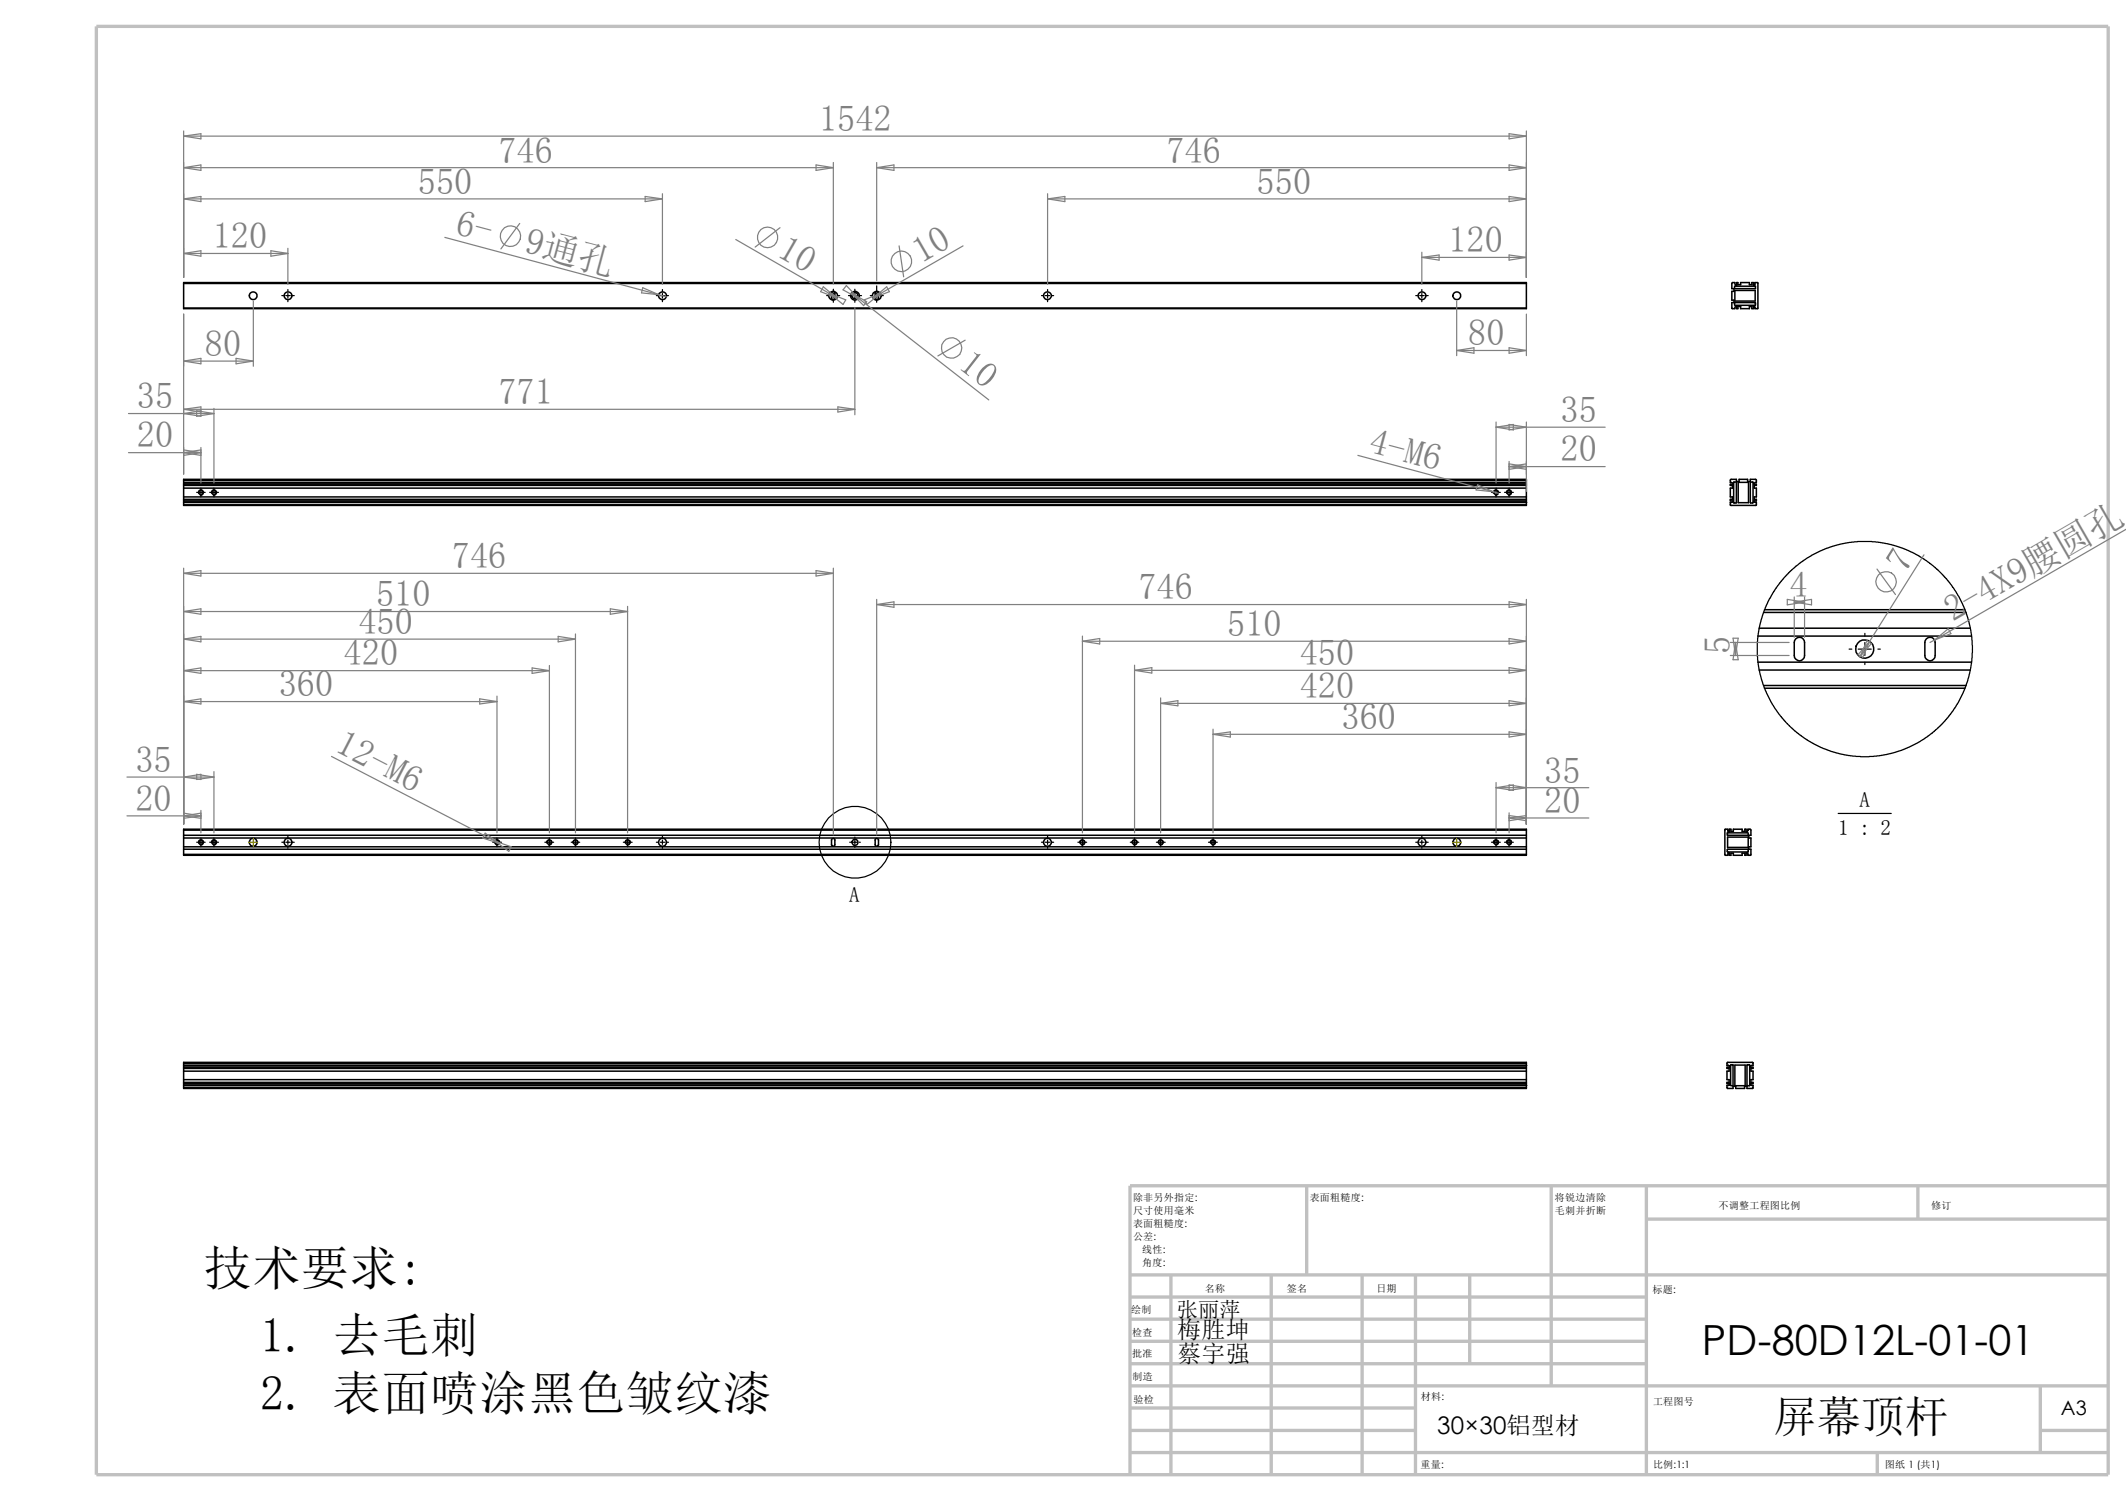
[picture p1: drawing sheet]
<svg xmlns="http://www.w3.org/2000/svg" width="297mm" height="210mm" viewBox="0 0 297 210" stroke-linecap="round" stroke-linejoin="round" font-family="sans-serif">
<g fill="none" stroke="#c0c0c0" stroke-width=".47">
<path d="M13.5 3.7h281v202.2h-281zM157.9 178h136.6M163.6 178v27.9M177.6 178v27.9M182.5 165.6v12.4M190.3 178v27.9M197.7 178v27.9M205.3 178v12.4M216.7 165.6v27.9M230 170.2h64.5M230 165.6v40.3M267.9 165.6v4.6"/>
<path d="M294.5 165.6h-136.6v40.3M157.9 181.1h72.1M157.9 184.2h72.1M157.9 187.3h72.1M157.9 190.4h72.1M157.9 199.7h39.8M157.9 193.5h136.6M157.9 196.6h39.8M285 199.7h9.5M285 193.5v9.3M157.9 202.8h136.6M262.3 202.8v3.1"/>
</g>
<g fill="none" stroke="#000" stroke-width=".21">
<path d="M25.7 39.6v-.1h187.5v.1M25.7 39.6v3.4M25.7 39.6h187.5M213.2 39.6v3.4M242.4 39.7v-.2h-.5v.8h.3v.4h-.3v1.2h.3v.3h-.3v.9h.5v-.2M242.4 40h2.8v.3h-2.8M242.4 39.7v.1h.2v-.3h.2v.3h.4v-.3h1.2v.3h.3v-.3h.2v.3h.2v-.1M245.2 39.7v-.2h.4v3.6h-.4v-.2M25.7 43v.1h187.5v-.1M25.7 43h187.5M116.2 40.9l.2-.2 .2 .1v.8a.23 .23 0 0 1-.2 .2 .23 .23 0 0 1-.2-.2zM122.3 40.8l.2-.1 .2 .2v.7a.23 .23 0 0 1-.2 .2 .23 .23 0 0 1-.2-.2z"/>
<path d="M242.3 42.6l.1-.4 2.8 .1v.3h-2.8M242.3 40v.3M242.4 40.6h2.8v1.4h-2.8zM242.4 42.9v-.1h.2v.3h.2v-.3h.4v.3h1.2v-.3h.3v.3h.2v-.3h.2v.1M25.7 67.1v-.2h187.5v.2M25.7 70.5v.1h187.5v-.1M25.7 67.1h187.5M25.7 67.1v.3h187.5v-.3M25.7 67.4h187.5v2.7h-187.5zM25.7 67.6h187.5M25.7 67.8h187.5M25.7 68.2h187.5"/>
<path d="M25.7 69.4h187.5M25.7 69.7h187.5M25.7 69.9h187.5M25.7 70.5h187.5M25.7 67.4h187.5M213.2 70.1v.4M213.3 70.1h-187.6v.4M241.9 67.4h-.2l.1-.5h.8v.3h.4v-.3h1.1v.3h.4v-.3h.8l.1 .5h-.2M241.9 70.1h-.2l.1 .5h3.5l.1-.5h-.2M241.9 67.4h.2v.2h-.4v.2h.3v.4h-.3v1.2h.3v.3h-.3v.2h.4v.2h-.2M242.5 67.3l-.3 .1v2.8h.4v-2.8M242.8 67.4h1.5v2.8h-1.5z"/>
<path d="M244.6 67.3l.3 .1v2.8h-.4v-2.8M245.2 67.4h-.2v.2h.4v.2h-.3v.4h.3v1.2h-.3v.3h.3v.2h-.4v.2h.2M245.6 88.8h29.8M245.6 92.5h29.8M245.7 87.7h29.6M245.7 93.6h29.6M246.4 85.5h28.3M246.4 95.7h28.3M246.5 85.1h28M246.5 96.1h28M250.9 89.2a.71 .71 0 0 1 .8-.2 .71 .71 0 0 1 .4 .7v1.8a.72 .72 0 0 1-.7 .8 .72 .72 0 0 1-.7-.8v-1.8zM269.1 89.2a.71 .71 0 0 1 .8-.2 .71 .71 0 0 1 .4 .7v1.8a.72 .72 0 0 1-.7 .8 .72 .72 0 0 1-.7-.8v-1.8z"/>
<path d="M25.7 115.9v-.1h187.5v.1M25.7 119.3v.1h187.5v-.1M25.7 115.9v3.4M25.7 115.9h187.5M25.7 116.6h187.5M25.7 117h187.5M25.7 118.2h187.5M25.7 118.6h187.5M25.7 119.3h187.5M116.2 117.2l.2-.1h.2v.8a.23 .23 0 0 1-.2 .3 .23 .23 0 0 1-.2-.3zM122.3 117.1h.2l.2 .1v.7a.23 .23 0 0 1-.2 .3 .23 .23 0 0 1-.2-.3zM213.2 115.9v3.4"/>
<path d="M241.3 118.6h2.9v.4h-2.9zM241.3 116.9h2.9v1.4h-2.9zM241.4 116v.2h.2v-.4h.2v.3h.3v-.3h1.3v.3h.4v-.3h.1v.4h.2l.1-.2M241.4 116v-.2h-.4v3.6h.4v-.1M241.4 116h.1M241.4 119.2v-.1h.2v.3h.2v-.3h.3v.3h1.3v-.3h.4v.3h.1v-.3h.2l.1 .2M244.2 116v-.2l.4 .1v.7h-.3v.4h.3v1.2h-.3v.4h.3v.8h-.4v-.1M244.2 116.3h-2.9v.3h2.9M244.2 119.3h.1M244.2 116h.1M244.2 116.3v.3M25.7 148.5v-.2h187.5v.2"/>
<path d="M25.7 151.8v.2h187.5v-.2M25.7 148.5v.3h187.6M25.7 148.8h187.5v2.7h-187.5zM25.7 148.5h187.5M25.7 149h187.5M25.7 149.2h187.5M25.7 150.7h187.5M25.7 149.6h187.5M25.7 151.1h187.5M25.7 151.3h187.5M25.7 151.8h187.5M213.2 148.5v.3"/>
<path d="M213.2 151.6v.2M213.3 151.6h-187.6v.2M241.4 148.8h.2v.2h-.3v.2h.3v.4h-.3v1.1h.3v.4h-.3v.2h.3v.2l-.2 .1M241.5 151.6h-.2v.4h.8v-.3h.4v.3h1.2v-.3h.4v.3h.8v-.4h-.2M241.5 148.8h-.2v-.5h3.6v.5h-.2M241.8 151.6v-2.9h.3v2.9M241.8 151.6h.3M242.4 148.7h1.4v2.9h-1.4zM244.1 148.7h.3v2.9h-.3zM244.7 148.8h-.1v.2h.3v.2h-.3v.4h.3v1.1h-.3v.4h.3v.2h-.3v.2h.1"/>
<circle cx="35.4" cy="41.3" r=".54"/>
<circle cx="40.2" cy="41.3" r=".54"/>
<circle cx="92.6" cy="41.3" r=".54"/>
<circle cx="116.4" cy="41.3" r=".61"/>
<circle cx="119.4" cy="41.3" r=".44"/>
<circle cx="119.5" cy="41.3" r=".61"/>
<circle cx="122.5" cy="41.3" r=".61"/>
<circle cx="146.3" cy="41.3" r=".55"/>
<circle cx="198.6" cy="41.3" r=".54"/>
<circle cx="203.5" cy="41.3" r=".55"/>
<circle cx="28.1" cy="68.8" r=".32"/>
<circle cx="29.9" cy="68.8" r=".32"/>
<circle cx="209" cy="68.8" r=".31"/>
<circle cx="210.8" cy="68.8" r=".31"/>
<circle cx="260.5" cy="90.6" r="1.28"/>
<circle cx="28.1" cy="117.6" r=".3"/>
<circle cx="29.9" cy="117.6" r=".3"/>
<circle cx="35.4" cy="117.6" r=".55"/>
<circle cx="40.2" cy="117.6" r=".55"/>
<circle cx="69.4" cy="117.6" r=".3"/>
<circle cx="76.7" cy="117.6" r=".32"/>
<circle cx="80.4" cy="117.6" r=".3"/>
<circle cx="87.7" cy="117.6" r=".3"/>
<circle cx="92.5" cy="117.6" r=".55"/>
<circle cx="119.4" cy="117.6" r=".43"/>
<circle cx="146.3" cy="117.6" r=".56"/>
<circle cx="151.2" cy="117.6" r=".32"/>
<circle cx="158.5" cy="117.6" r=".3"/>
<circle cx="162.1" cy="117.6" r=".3"/>
<circle cx="169.4" cy="117.6" r=".32"/>
<circle cx="198.6" cy="117.6" r=".55"/>
<circle cx="203.5" cy="117.6" r=".56"/>
<circle cx="209" cy="117.6" r=".3"/>
<circle cx="210.8" cy="117.6" r=".3"/>
</g>
<g fill="none" stroke="#000" stroke-width=".17">
<path d="M122.5 39.9v.8M39.4 41.3h.2M39.9 41.3h.7M40.2 40.4v.3M40.2 41v.6M40.2 41.9v.2M40.9 41.3h.2M91.7 41.3h.2M92.2 41.3h.6M92.5 40.4v.3M92.5 41v.6M92.5 41.9v.2"/>
<path d="M93.2 41.3h.2M115.5 41.3h.3M116.1 41.3h.6M116.4 40.4v.3M116.4 41v.6M116.4 41.9v.3M117 41.3h.3M118.5 41.3h.3M119.1 41.3h.7M119.4 40.4v.3M119.4 41v.6M119.4 41.9v.3"/>
<path d="M120.1 41.3h.3M121.6 41.3h.3M122.2 41.3h.6M122.5 41v.6M122.5 41.9v.3M123.1 41.3h.3M145.5 41.3h.2M146 41.3h.6M146.3 40.4v.3M146.3 41v.6M146.3 41.9v.2M146.9 41.3h.3"/>
<path d="M197.8 41.3h.2M198.3 41.3h.7M198.6 40.4v.3M198.6 41v.6M198.6 41.9v.2M199.3 41.3h.2M27.5 68.7h1.2M27.7 68.9a.37 .37 0 0 1 .4-.5 .37 .37 0 0 1 .4 .4 .37 .37 0 0 1-.5 .3M28.1 68.2v1.2M29.3 68.7h1.2M29.5 68.9a.37 .37 0 0 1 .4-.5 .37 .37 0 0 1 .4 .4 .37 .37 0 0 1-.5 .3M29.9 68.2v1.2"/>
<path d="M208.4 68.7h1.2M208.6 68.9a.37 .37 0 0 1 .3-.5 .37 .37 0 0 1 .4 .4 .37 .37 0 0 1-.4 .3M209 68.2v1.2M210.2 68.7h1.2M210.5 68.9a.37 .37 0 0 1 .3-.5 .37 .37 0 0 1 .4 .4 .37 .37 0 0 1-.5 .3M210.8 68.2v1.2M258.3 90.6h.4M259.6 90.6h1.8M260.5 88.4v.4M260.5 89.7v1.8M260.5 92.5v.3M262.3 90.6h.4"/>
<path d="M27.5 117.6h1.2M27.7 117.7a.37 .37 0 0 1 .4-.4 .37 .37 0 0 1 .4 .4 .37 .37 0 0 1-.5 .3M28.1 117v1.2M29.3 117.6h1.2M29.5 117.7a.37 .37 0 0 1 .4-.4 .37 .37 0 0 1 .4 .4 .37 .37 0 0 1-.5 .3M29.9 117v1.2M39.4 117.6h.2M39.9 117.6h.7M40.2 116.8v.2M40.2 117.3v.6M40.2 118.2v.2M40.9 117.6h.2"/>
<path d="M68.8 117.6h1.3M69.1 117.7a.37 .37 0 0 1 .4-.4 .37 .37 0 0 1 .3 .4 .37 .37 0 0 1-.5 .3M69.4 117v1.2M76.1 117.6h1.2M76.4 117.7a.37 .37 0 0 1 .3-.4 .37 .37 0 0 1 .4 .4 .37 .37 0 0 1-.5 .3M76.8 117v1.2M79.8 117.6h1.2M80.1 117.7a.37 .37 0 0 1 .3-.4 .37 .37 0 0 1 .4 .4 .37 .37 0 0 1-.5 .3M80.4 117v1.2M87.1 117.6h1.2M87.3 117.7a.37 .37 0 0 1 .4-.4 .37 .37 0 0 1 .4 .4 .37 .37 0 0 1-.5 .3M87.7 117v1.2"/>
<path d="M91.7 117.6h.2M92.2 117.6h.6M92.5 116.8v.2M92.5 117.3v.6M92.5 118.2v.2M93.2 117.6h.2M118.7 117.6h.1M119.1 117.6h.7M119.4 116.9v.1M119.4 117.3v.6M119.4 118.2v.1M120.1 117.6h.1"/>
<path d="M145.5 117.6h.2M146 117.6h.6M146.3 116.8v.2M146.3 117.3v.6M146.3 118.2v.2M146.9 117.6h.3M150.6 117.6h1.2M150.8 117.7a.37 .37 0 0 1 .4-.4 .37 .37 0 0 1 .4 .4 .37 .37 0 0 1-.5 .3M151.2 117v1.2M157.9 117.6h1.2M158.2 117.7a.37 .37 0 0 1 .3-.4 .37 .37 0 0 1 .4 .4 .37 .37 0 0 1-.5 .3M158.5 117v1.2"/>
<path d="M161.5 117.6h1.3M161.8 117.7a.37 .37 0 0 1 .4-.4 .37 .37 0 0 1 .3 .4 .37 .37 0 0 1-.4 .3M162.1 117v1.2M168.8 117.6h1.3M169.1 117.7a.37 .37 0 0 1 .3-.4 .37 .37 0 0 1 .4 .4 .37 .37 0 0 1-.5 .3M169.5 117v1.2M197.8 117.6h.2M198.3 117.6h.7M198.6 116.8v.2M198.6 117.3v.6M198.6 118.2v.2M199.3 117.6h.2"/>
<path d="M208.4 117.6h1.2M208.6 117.7a.37 .37 0 0 1 .4-.4 .37 .37 0 0 1 .3 .3 .37 .37 0 0 1-.4 .4M209 117v1.2M210.2 117.6h1.2M210.5 117.7a.37 .37 0 0 1 .3-.4 .37 .37 0 0 1 .4 .4 .37 .37 0 0 1-.5 .3M210.8 117v1.2M256.8 113.6h7.4"/>
<circle cx="260.5" cy="90.6" r="15"/>
<circle cx="119.4" cy="117.6" r="5"/>
</g>
<g fill="none" stroke="#808080" stroke-width=".17">
<path d="M25.7 19l2.4-.3v.7zM25.7 18.3v20.4M25.7 19h187.5M210.8 18.7l2.4 .3-2.4 .4zM213.2 18.3v20.4M25.7 27.8h66.8M25.7 23.4h90.7M25.7 23.4l2.4-.4v.8zM25.7 27.8l2.4-.4v.8zM25.7 35.4l2.4-.4v.8zM25.7 35.4h14.5M37.8 35l2.4 .4-2.4 .4z"/>
<path d="M40.2 34.7v5M62.1 33.1l29.9 8M72.6 31.2l-2.6 3.6M90.1 27.4l2.4 .4-2.4 .4zM92.5 27.1v12.6M102.8 33.4l13.1 7.6M109 31.8l-3.5 2.7M114 23l2.4 .4-2.4 .4zM116.4 22.7v17M118.2 39.9l1.7 1.8-2.1-1.2zM122.5 23.4h90.7M122.5 23.4l2.4-.4v.8z"/>
<path d="M122.5 22.7v16.5M125.6 34.3l.6 4.4M134.5 34.3l-11.5 6.7M146.3 27.8l2.5-.4v.8zM146.3 27.8h66.9M146.3 27.1v12.6M198.6 35.9h14.6M198.6 35.2v4.5M198.6 35.9l2.4-.3v.7zM210.8 27.4l2.4 .4-2.4 .4zM210.8 23l2.4 .4-2.4 .4zM210.8 35.6l2.4 .3-2.4 .4z"/>
<path d="M17.9 57.7h12M25.7 50.4l2.4-.4v.8zM25.7 57.1l2.4-.3v1.3l-2.4-.4 2.4-.3M25.7 43.9v22.3M25.7 57.1h93.7M25.7 57.1l2.4 .4M25.7 50.4h9.7M27.5 57.4l2.4 .3-2.4 .4zM29.9 57v10.4M33 50l2.4 .4-2.4 .4zM35.4 42v9.1M89.8 40.2l2.2 .9-2.4-.2z"/>
<path d="M92 41.1l1.1 .3M115 40l1.9 1.6-2.3-.9zM115.9 41l2.3 .9-.4 .6zM115.9 41l1 .6M117.1 56.8l2.3 .3-2.3 .4zM119 40.9l.9 .8M119 40.9l2.1 1.2-.5 .6zM119.4 42.9v15M119.9 41.7l18.2 14.1M120.7 41.9l2.3-.9-1.9 1.5zM122 41.6l1.9-1.6 .3 .7zM123 41l-1 .6"/>
<path d="M134.8 47.5l-3.8 2.2M203.5 42v7.7M203.5 48.9h9.7M203.5 48.9l2.4-.3v.7zM209 59.6l2.4-.3v.7zM209 59.6h15.2M209 58.9v8.5M210.8 48.6l2.4 .3-2.4 .4zM210.8 59.3l2.4 .3-2.4 .4zM213.2 43.9v5.8M213.2 58.9v9.7M17.9 63.2h10.2"/>
<path d="M25.7 79.3v35.8M25.7 62.8l2.4 .4M28.1 62.5v4.9M28.1 62.8l-2.4 .4 2.4 .4M28.1 63.2l-2.4 .4M114 79.7l2.4 .4-2.4 .3zM116.4 79.3v37.3M189.7 63.6l18.9 5.1M206.4 67.7l2.2 1-2.4-.3zM208.6 68.7l.7 .2M210.8 64.4v3M210.8 65.2h13.4"/>
<path d="M210.8 65.2l2.4 .3M210.8 64.8l2.4 .4-2.4 .3M213.2 64.8l-2.4 .4M262.2 79.5l2.6 3.5M268.8 77.5l-9 14.2M297 73.9l-26.7 15.5M25.7 80.1l2.4-.4v.7zM25.7 85.4l2.4-.4v.8zM25.7 89.2l2.4-.3v.7zM25.7 93.6l2.4-.3v.7zM25.7 98l2.4-.4v.7zM25.7 80.1h90.7"/>
<path d="M25.7 89.2h54.7M25.7 93.6h51.1M25.7 98h43.7M25.7 85.4h62M67 97.6l2.4 .4-2.4 .3zM69.4 97.2v19.1M74.3 93.3l2.5 .3-2.5 .4zM76.8 92.9v23.4M78 88.9l2.4 .3-2.4 .4zM80.4 88.5v27.8M85.3 85l2.4 .4-2.4 .4zM87.7 84.7v31.6"/>
<path d="M122.5 84.4l2.4-.4v.8zM122.5 83.7v32.9M122.5 84.4h90.7M151.2 89.5l2.4-.3v.7zM151.2 89.5h62M151.2 88.8v27.5M158.5 93.6h54.7M158.5 93.6l2.4-.4v.8zM158.5 92.9v23.4M162.1 98.2l2.4-.4v.8zM162.1 98.2h51.1M162.1 97.5v18.8"/>
<path d="M210.8 84l2.4 .4-2.4 .4zM210.8 89.2l2.4 .3-2.4 .4zM210.8 93.2l2.4 .4-2.4 .4zM210.8 97.8l2.4 .4-2.4 .4zM213.2 83.7v31.4M241.7 91.5h8.2M241.7 89.7h8.2M242.1 89.1h.7l-.4 2.4zM242.4 89.7l.4 2.4h-.7zM242.4 89.7v1.8M249.7 83.7l2.4 .4-2.4 .4zM250.7 84.1l2.4-.4v.8z"/>
<path d="M250.7 84.1h1.4M250.7 83.4v5.6M252.1 83.4v5.6M260.8 89.5l.6 .4-1.6 1.8zM261.2 89.5l-1 2.3-.6-.4zM270.3 89.4l-.7 .3M270.3 89.4l1.9-1.6 .3 .7zM17.7 108.5h12.2M17.7 113.9h10.4M25.7 108.5l2.4-.4v.7zM25.7 113.5l2.4 .4M27.5 108.1l2.4 .4-2.4 .3z"/>
<path d="M28.1 113.2v3.1M28.1 113.9l-2.4 .4M28.1 113.5l-2.4 .4 2.4 .4M29.9 107.7v8.6M46.3 105.6l22.8 11.8M67.8 116.3l2 1.5-2.4-.8zM69.1 117.4l.7 .4M69.1 117.4l2.3 .8-.3 .7zM169.5 102.5l2.4-.3v.7zM169.5 102.5h43.7M169.5 101.8v14.5M209 110l2.4-.4v.8z"/>
<path d="M209 109.3v7M209 110h13M210.8 102.2l2.4 .3-2.4 .4zM210.8 109.6l2.4 .4-2.4 .4zM210.8 113.5v2.8M210.8 114.2h11.2M210.8 113.9l2.4 .3-2.4 .4M210.8 114.2l2.4 .4M213.2 113.9l-2.4 .3"/>
<circle cx="71.3" cy="33" r="1.44"/>
<circle cx="107.2" cy="33.1" r="1.43"/>
<circle cx="125.9" cy="36.5" r="1.44"/>
<circle cx="132.9" cy="48.6" r="1.44"/>
<circle cx="263.5" cy="81.2" r="1.44"/>
</g>
<path d="M34.8 117.6h1.2M35.4 117v1.2M202.9 117.6h1.2M203.5 117v1.2" fill="none" stroke="#808000" stroke-width=".17"/>
<g font-size="6.7">
<text x="28.4" y="179.4">技术要求:</text>
<text x="36.4" y="188.8">1. 去毛刺</text>
<text x="36.4" y="196.8">2. 表面喷涂黑色皱纹漆</text>
</g>
<text font-size="6.1" x="247.8" y="199.9">屏幕顶杆</text>
<text font-size="5.8" x="237.7" y="189.2">PD-80D12L-01-01</text>
<g font-size="5.1" fill="#808080">
<text x="69.6" y="22.7">746</text>
<text x="114.4" y="18.3">1542</text>
<text x="162.9" y="22.7">746</text>
<text x="58.4" y="27">550</text>
<text x="175.6" y="27">550</text>
<text x="29.7" y="34.7">120</text>
<text x="63.5" y="32.6" transform="rotate(15 63.5 32.6)">6-</text>
<text x="73.1" y="35.2" transform="rotate(15 73.1 35.2)">9通孔</text>
<text x="108.4" y="35.8" transform="rotate(30 108.4 35.8)">10</text>
<text x="202.4" y="35.2">120</text>
<text x="128.7" y="36.8" transform="rotate(-30 128.7 36.8)">10</text>
<text x="28.6" y="49.7">80</text>
<text x="133.7" y="51.4" transform="rotate(38 133.7 51.4)">10</text>
<text x="205.1" y="48.2">80</text>
<text x="19.1" y="57">35</text>
<text x="69.6" y="56.4">771</text>
<text x="218" y="58.9">35</text>
<text x="19.1" y="62.5">20</text>
<text x="191" y="63.1" transform="rotate(15 191 63.1)">4-M6</text>
<text x="218" y="64.4">20</text>
<text x="63.1" y="79.3">746</text>
<text x="159" y="83.7">746</text>
<text x="250" y="83.4">4</text>
<text x="266.1" y="80.2" transform="rotate(-58 266.1 80.2)">7</text>
<text x="50.1" y="88.5">450</text>
<text x="52.5" y="84.7">510</text>
<text x="171.4" y="88.8">510</text>
<text x="272.8" y="86.9" transform="rotate(-30 272.8 86.9)">2-4X9腰圆孔</text>
<text x="48" y="92.9">420</text>
<text x="181.6" y="92.9">450</text>
<text x="241.6" y="91.3" transform="rotate(-90 241.6 91.3)">5</text>
<text x="38.9" y="97.2">360</text>
<text x="181.6" y="97.5">420</text>
<text x="187.4" y="101.8">360</text>
<text x="18.9" y="107.8">35</text>
<text x="46.7" y="104.9" transform="rotate(27 46.7 104.9)">12-M6</text>
<text x="18.9" y="113.2">20</text>
<text x="215.7" y="113.5">20</text>
<text x="215.7" y="109.3">35</text>
</g>
<text font-size="3.4" x="200.8" y="200.2">30×30铝型材</text>
<g font-size="3.3">
<text x="164.5" y="186.8">梅胜坤</text>
<text x="164.5" y="190.2">蔡宇强</text>
</g>
<g font-size="3">
<text x="259.8" y="112.7">A</text>
<text x="256.8" y="116.6">1 : 2</text>
<text x="118.6" y="125.9">A</text>
<text x="164.4" y="183.9">张丽萍</text>
</g>
<text font-size="2.8" x="287.9" y="197.6">A3</text>
<g font-size="1.4">
<text x="158.3" y="167.7">除非另外指定:</text>
<text x="183" y="167.7">表面粗糙度:</text>
<text x="217.2" y="167.6">将锐边清除</text>
<text x="158.3" y="169.5">尺寸使用毫米</text>
<text x="158.3" y="171.4">表面粗糙度:</text>
<text x="158.3" y="173.2">公差:</text>
<text x="217.2" y="169.5">毛刺并折断</text>
<text x="240.1" y="168.7">不调整工程图比例</text>
<text x="269.8" y="168.9">修订</text>
<text x="159.6" y="176.8">角度:</text>
<text x="159.6" y="175">线性:</text>
<text x="158" y="183.4">绘制</text>
<text x="168.3" y="180.4">名称</text>
<text x="179.8" y="180.4">签名</text>
<text x="192.3" y="180.4">日期</text>
<text x="230.8" y="180.6">标题:</text>
<text x="158.2" y="186.5">检查</text>
<text x="158.2" y="189.5">批准</text>
<text x="158.2" y="192.7">制造</text>
<text x="158.4" y="195.9">验检</text>
<text x="198.5" y="195.4">材料:</text>
<text x="230.9" y="196.2">工程图号</text>
<text x="198.5" y="204.9">重量:</text>
<text x="230.9" y="204.9">比例:1:1</text>
<text x="263.3" y="204.9">图纸 1 (共1)</text>
</g>
</svg>
